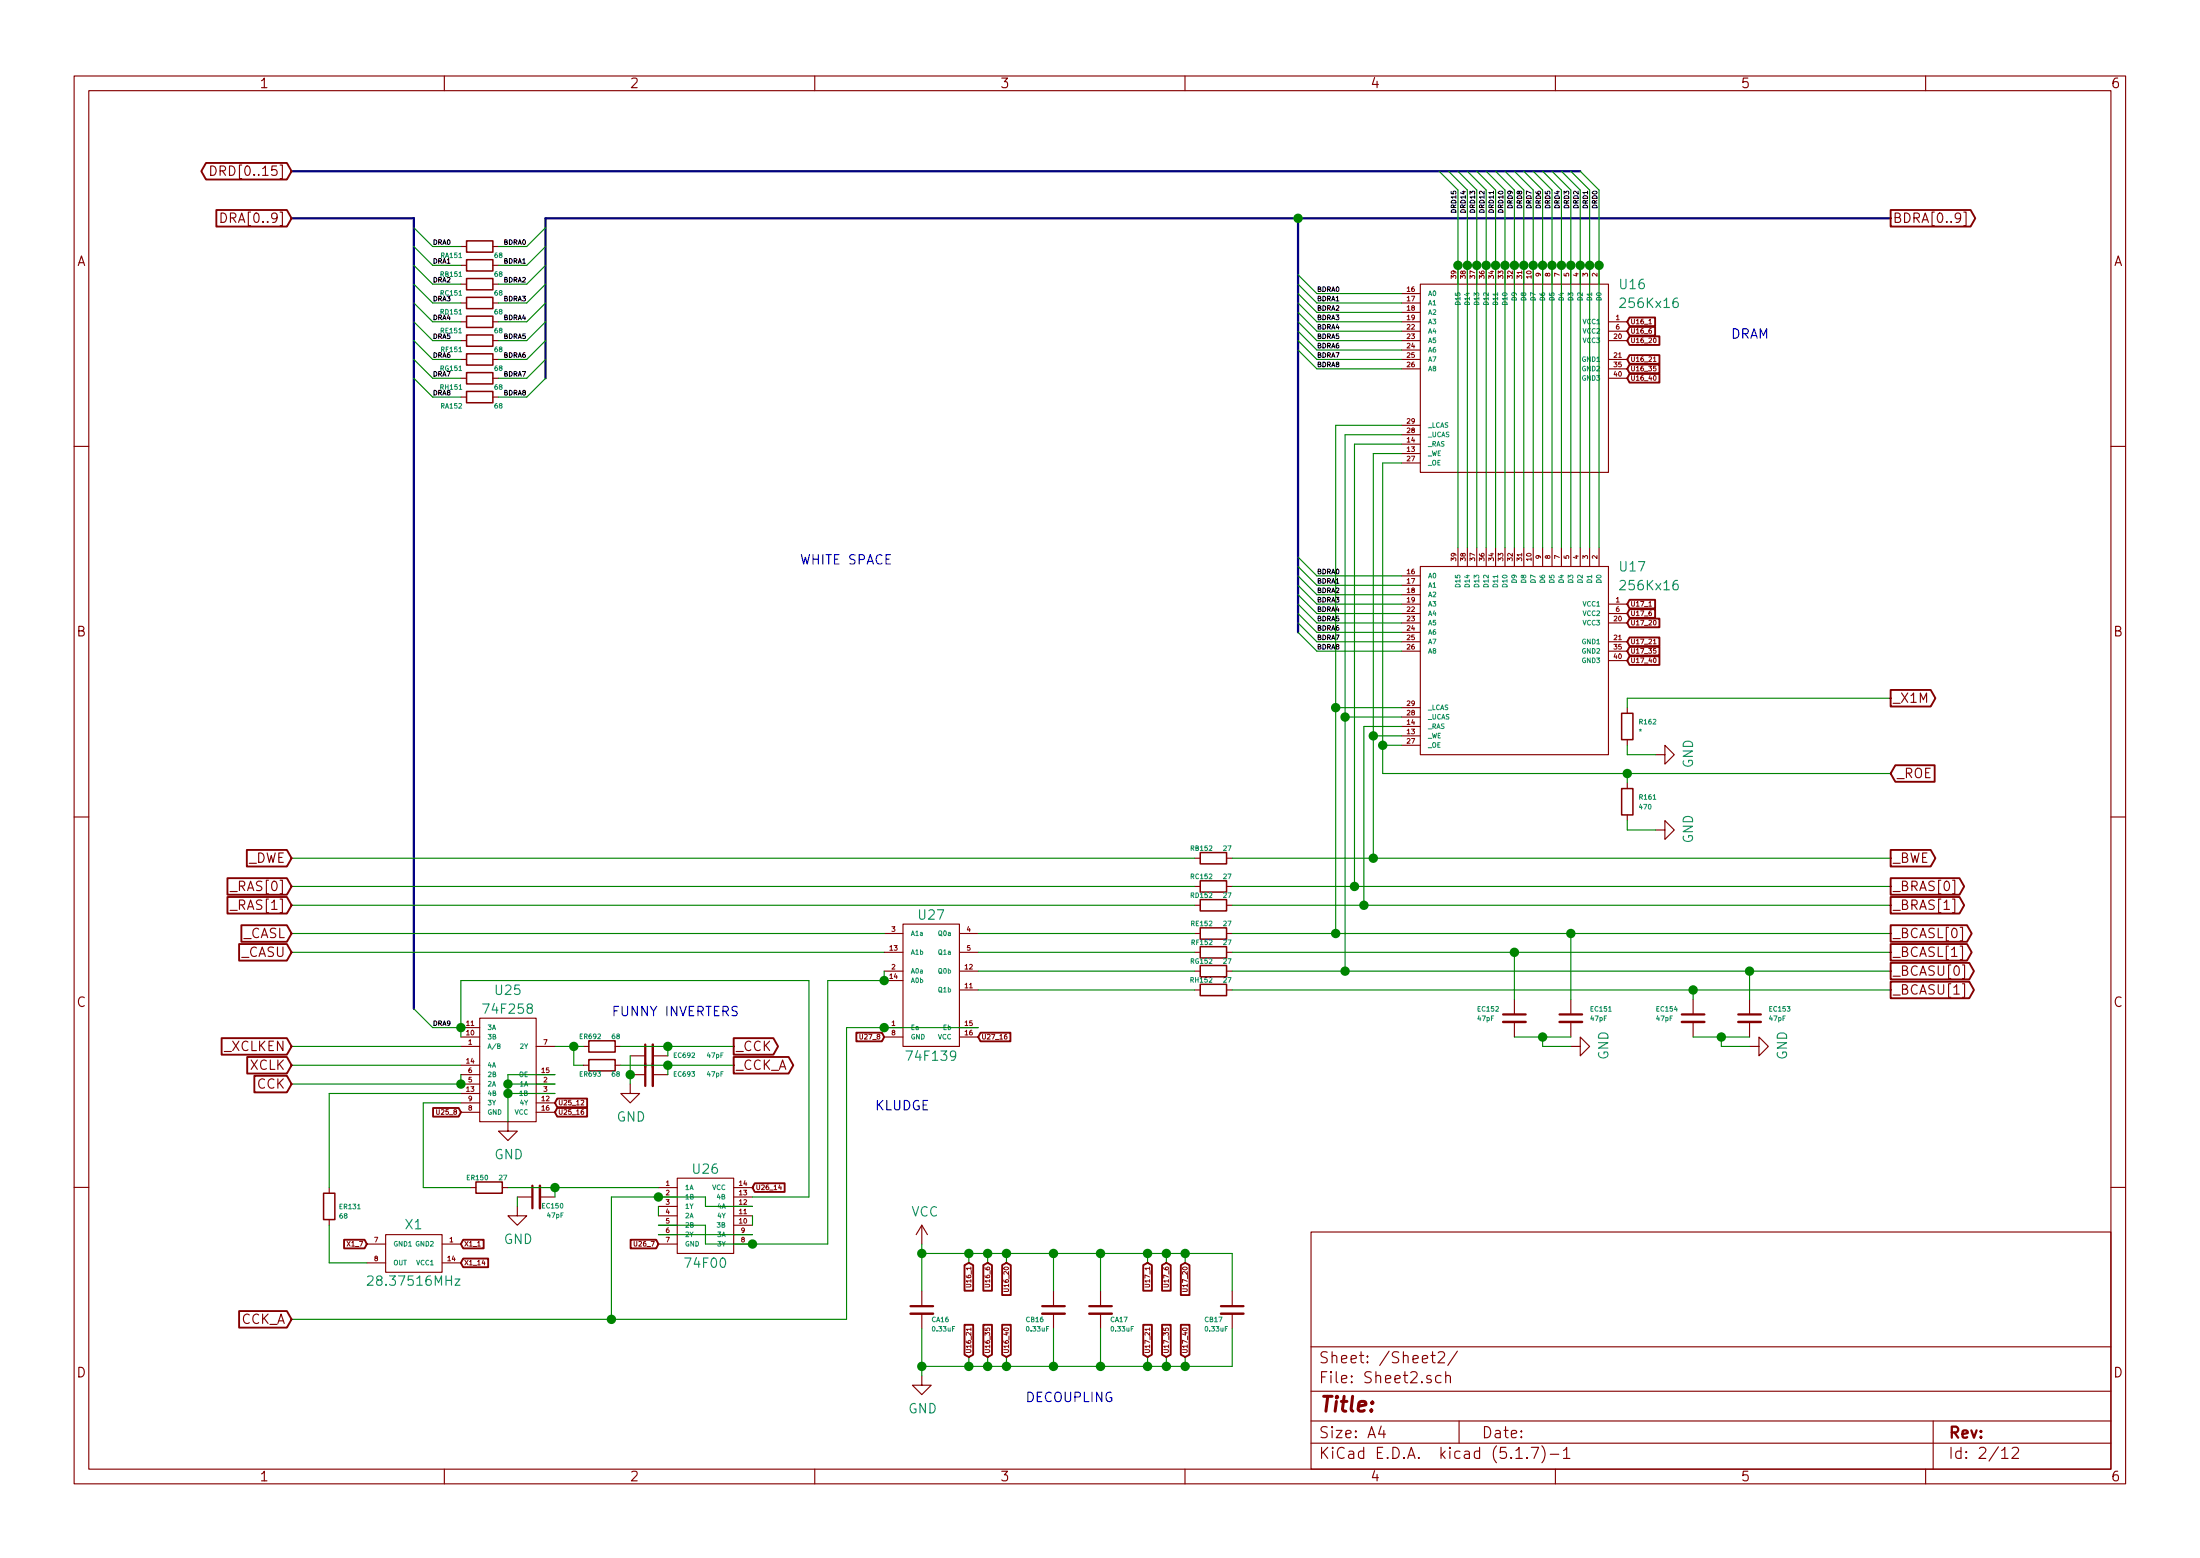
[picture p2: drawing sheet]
<svg xmlns="http://www.w3.org/2000/svg" width="297mm" height="210mm" viewBox="0 0 297 210" stroke-linecap="round" stroke-linejoin="round" font-family="sans-serif">
<g fill="none" stroke="#840000" stroke-width=".15">
<path d="M10 10.3h277v189.9h-277zM12 12.2h273v186.1h-273zM60 10.3v1.9M110 10.3v1.9M160 10.3v1.9M210 10.3v1.9M260 10.3v1.9M28.4 22.4a.64 .64 0 0 1 .8 .6 .64 .64 0 0 1-.8 .7zM29.8 28.7a.64 .64 0 0 1 .8 .7 .64 .64 0 0 1-.8 .6zM62.2 38.3h.8M62.2 33.3h.8M62.2 35.8h.8"/>
<path d="M66.5 38.3h.8M66.5 33.3h.8M66.5 35.8h.8M189.2 39.6h2.6M191.8 38.3h25.4v25.4h-25.4zM196.8 35.8v2.5M198.1 35.8v2.5M199.4 35.8v2.5M200.7 35.8v2.5M201.9 35.8v2.5M203.2 35.8v2.5M204.5 35.8v2.5"/>
<path d="M205.7 35.8v2.5M207 35.8v2.5M208.3 35.8v2.5M209.5 35.8v2.5M210.8 35.8v2.5M212.1 35.8v2.5M213.4 35.8v2.5M214.6 35.8v2.5M215.9 35.8v2.5M265.2 28.6h.3v1.8h-.3M62.2 51h.8M62.2 43.4h.8"/>
<path d="M62.2 46h.8M62.2 40.9h.8M62.2 48.5h.8M62.2 53.6h.8M66.5 51h.8M66.5 43.4h.8M66.5 46h.8M66.5 40.9h.8M66.5 48.5h.8M66.5 53.6h.8M189.2 43.4h2.6M189.2 46h2.6"/>
<path d="M189.2 40.9h2.6M189.2 48.5h2.6M189.2 59.9h2.6M189.2 42.2h2.6M189.2 44.7h2.6M189.2 47.2h2.6M189.2 49.8h2.6M189.2 58.7h2.6M189.2 57.4h2.6M217.2 51h2.5M217.2 43.4h2.5M217.2 46h2.5"/>
<path d="M217.2 48.5h2.5M217.2 44.7h2.5M217.2 49.8h2.5M10 60.2h2M189.2 77.7h2.6M189.2 79h2.6M189.2 61.2h2.6M189.2 62.5h2.6M191.8 76.4h25.4v25.4h-25.4zM196.8 73.9v2.5M198.1 73.9v2.5M199.4 73.9v2.5"/>
<path d="M200.7 73.9v2.5M201.9 73.9v2.5M203.2 73.9v2.5M204.5 73.9v2.5M205.7 73.9v2.5M207 73.9v2.5M208.3 73.9v2.5M209.5 73.9v2.5M210.8 73.9v2.5M212.1 73.9v2.5M213.4 73.9v2.5M214.6 73.9v2.5"/>
<path d="M215.9 73.9v2.5M285 60.2h2M189.2 81.5h2.6M189.2 99.3h2.6M189.2 98h2.6M189.2 80.3h2.6M189.2 84.1h2.6M189.2 86.6h2.6M189.2 82.8h2.6M189.2 85.3h2.6M189.2 87.9h2.6M189.2 96.8h2.6"/>
<path d="M189.2 95.5h2.6M217.2 81.5h2.5M217.2 84.1h2.5M217.2 86.6h2.5M217.2 82.8h2.5M217.2 87.9h2.5M217.2 89.1h2.5M219.7 95.5v.8M219.7 99.8v.8M10 110.3h2M161.3 115.8h.8M161.3 119.6h.8"/>
<path d="M165.6 115.8h.8M165.6 119.6h.8M189.2 100.6h2.6M219.7 105.7v.7M219.7 110v.7M223.5 112h1.3v-1.3l1.3 1.3-1.3 1.3v-1.3M223.5 101.8h1.3v-1.2l1.3 1.2-1.3 1.3v-1.3M263.6 118.8h.3v1.8h-.3M285 110.3h2M31.1 122.9h.9M31.1 120.3h.9M62.2 138.7h2.6"/>
<path d="M62.2 139.9h2.6M64.8 137.4h7.6v14h-7.6zM119.4 138.7h2.5M119.4 131.1h2.5M119.4 128.5h2.5M119.4 132.3h2.5M119.4 139.9h2.5M119.4 126h2.5M121.9 124.7h7.6v16.5h-7.6zM129.5 133.6h2.6M129.5 138.7h2.6M129.5 131.1h2.6"/>
<path d="M129.5 128.5h2.6M129.5 139.9h2.6M129.5 126h2.6M161.3 133.6h.8M161.3 131.1h.8M161.3 128.5h.8M161.3 126h.8M161.3 122.2h.8M165.6 133.6h.8M165.6 131.1h.8M165.6 128.5h.8M165.6 126h.8"/>
<path d="M165.6 122.2h.8M204.5 134.9v2M204.5 137.9v2M212.1 134.9v2M212.1 137.9v2M228.6 134.9v2M228.6 137.9v2M236.2 134.9v2M236.2 137.9v2M263.6 121.3h.3v1.9h-.3M264.7 127.7h.3v1.8h-.3M264.7 125.1h.3v1.9h-.3"/>
<path d="M265 132.8h.3v1.8h-.3M265 130.2h.3v1.8h-.3M62.2 141.2h2.6M62.2 148.8h2.6M62.2 147.6h2.6M62.2 143.8h2.6M62.2 145h2.6M62.2 150.1h2.6M62.2 146.3h2.6M68.6 151.4v1.2h1.2l-1.2 1.3-1.3-1.3h1.3M72.4 141.2h2.5M72.4 148.8h2.5"/>
<path d="M72.4 147.6h2.5M72.4 145h2.5M72.4 150.1h2.5M72.4 146.3h2.5M78.7 141.2h.8M78.7 143.8h.8M83.1 141.2h.7M83.1 143.8h.7M85.1 146.3v1.3h1.3l-1.3 1.2-1.3-1.2h1.3M85.1 142.5h2M85.1 145h2M88.1 142.5h2.1"/>
<path d="M88.1 145h2.1M91.4 159h7.7v10.2h-7.7zM212.1 141.2h1.3v-1.3l1.2 1.3-1.2 1.3v-1.3M236.2 141.2h1.3v-1.3l1.3 1.3-1.3 1.3v-1.3M10 160.2h2M44.4 160.3v.7M44.4 164.6v.7M49.5 167.9h2.6M49.5 170.4h2.6M52.1 166.6h7.6v5.1h-7.6zM59.7 167.9h2.5M59.7 170.4h2.5"/>
<path d="M63.5 160.3h.8M67.8 160.3h.8M69.8 162.8v1.3h1.3l-1.3 1.2-1.2-1.2h1.2M69.8 161.5h2.1M72.9 161.5h2M88.9 167.9h2.5M88.9 160.3h2.5M88.9 161.5h2.5M88.9 165.3h2.5M88.9 164.1h2.5M88.9 162.8h2.5M88.9 166.6h2.5"/>
<path d="M99.1 167.9h2.5M99.1 160.3h2.5M99.1 161.5h2.5M99.1 165.3h2.5M99.1 164.1h2.5M99.1 162.8h2.5M99.1 166.6h2.5M124.5 165.3v2.6M124.5 174.2v2.1M124.5 177.3v2M124.5 165.3l-.8 1.3M124.5 165.3l.7 1.3"/>
<path d="M142.2 174.2v2.1M142.2 177.3v2M148.6 174.2v2.1M148.6 177.3v2M166.4 174.2v2.1M166.4 177.3v2M177 166.3h108v32h-108zM285 160.2h2M60 198.3v1.9M110 198.3v1.9M124.5 185.7v1.2h1.2l-1.2 1.3-1.3-1.3h1.3M160 198.3v1.9"/>
<path d="M177 194.8h108M177 191.8h108M177 187.8h108M177 181.8h108M186.5 192.5l-.4 1h1M186.8 193v1M193.2 182.9h.6M193.4 182.4v1.3l.1 .1 .3 .1M194.2 182.6l.2-.2 .5 .1a.4 .4 0 0 1 .1 .6l-.9 .8h.9M194.6 185.7a.48 .48 0 0 0-.8 .2v.4a.48 .48 0 0 0 .8 .2M195.2 185.7a.38 .38 0 0 1 .6 .1v.8M195.2 185.1v1.5"/>
<path d="M196.8 182.3l-1.3 2M197 191.8v3M204.7 196.8h.8M206.2 196.7v.1l-.1-.1h.1v.1M206.8 195.3h.9l-.6 1.5M208.2 195.1a1.71 1.71 0 0 1 0 2.3M209.3 196.3h1.2M210 198.3v1.9M211.1 195.8l.3-.3 .1-.2v1.5M211.1 196.8h.9M260 198.3v1.9M261 191.8v6.5"/>
<path d="M270.3 195.8l.3-.3 .1-.2v1.5M270.3 196.8h.8M271.7 195.5l.2-.2 .5 .1a.4 .4 0 0 1 .1 .6l-.9 .8h.9"/>
</g>
<g fill="none" stroke="#840000" stroke-width=".2">
<path d="M63 37.6h3.5v1.5h-3.5zM63 32.5h3.5v1.5h-3.5zM63 35h3.5v1.6h-3.5zM63 50.3h3.5v1.5h-3.5zM63 42.7h3.5v1.5h-3.5zM63 45.2h3.5v1.5h-3.5zM63 40.1h3.5v1.6h-3.5zM63 47.7h3.5v1.6h-3.5zM63 52.8h3.5v1.6h-3.5zM218.9 96.3h1.6v3.5h-1.6zM162.1 115.1h3.5v1.5h-3.5zM162.1 118.9h3.5v1.5h-3.5z"/>
<path d="M218.9 106.4h1.6v3.6h-1.6zM162.1 132.8h3.5v1.6h-3.5zM162.1 121.4h3.5v1.5h-3.5zM162.1 125.2h3.5v1.5h-3.5zM162.1 127.8h3.5v1.5h-3.5zM162.1 130.3h3.5v1.5h-3.5zM64.3 159.5h3.5v1.5h-3.5zM79.5 140.5h3.6v1.5h-3.6zM79.5 143h3.6v1.5h-3.6zM43.7 161h1.5v3.6h-1.5z"/>
</g>
<path d="M202.9 137.9h3.1M210.6 137.9h3M227.1 137.9h3M234.7 137.9h3M88.1 141v5.6M72.9 160v3.1M122.9 177.3h3.1M140.7 177.3h3.1M147.1 177.3h3M164.8 177.3h3.1" fill="none" stroke="#840000" stroke-width=".33"/>
<path d="M202.9 136.9h3.1M210.6 136.9h3M227.1 136.9h3M234.7 136.9h3M87.1 141v5.6M71.9 160v3.1M122.9 176.3h3.1M140.7 176.3h3.1M147.1 176.3h3M164.8 176.3h3.1" fill="none" stroke="#840000" stroke-width=".3"/>
<path d="M49.6 172.3l.2-.1h.3l.2 .1 .1 .2-.1 .2-.7 .8h.8M61.4 172.6h.7l-.7 .9h.7" fill="none" stroke="#008484" stroke-width=".15"/>
<path d="M67.2 141.2l.3-.1v-.2h-.3v.6h.2l.1-.2-.1-.1" fill="none" stroke="#008484" stroke-width=".14"/>
<path d="M39.4 23.1h174M39.4 29.5h16.5v106.6M175.3 29.5v55.8M255.3 29.5h-181.6v21.5" fill="none" stroke="#000084" stroke-width=".3"/>
<g fill="none" stroke="#008400" stroke-width=".15">
<path d="M55.9 38.3l2.5 2.6h3.8M55.9 35.8l2.5 2.5h3.8M55.9 33.3l2.5 2.5h3.8M55.9 30.7l2.5 2.6h3.8M73.7 38.3l-2.6 2.6h-3.8M73.7 35.8l-2.6 2.5h-3.8M73.7 33.3l-2.6 2.5h-3.8M73.7 30.7l-2.6 2.6h-3.8M175.3 37.1l2.5 2.5h11.4M175.3 38.3l2.5 2.6h11.4M175.3 39.6l2.5 2.6h11.4M194.3 23.1l2.5 2.5v48.3"/>
<path d="M195.6 23.1l2.5 2.5v48.3M196.8 23.1l2.6 2.5v48.3M198.1 23.1l2.6 2.5v48.3M199.4 23.1l2.5 2.5v48.3M200.7 23.1l2.5 2.5v48.3M201.9 23.1l2.6 2.5v48.3M203.2 23.1l2.5 2.5v48.3M204.5 23.1l2.5 2.5v48.3M205.7 23.1l2.6 2.5v48.3M207 23.1l2.5 2.5v48.3M208.3 23.1l2.5 2.5v48.3M209.5 23.1l2.6 2.5v48.3"/>
<path d="M210.8 23.1l2.6 2.5v48.3M212.1 23.1l2.5 2.5v48.3M213.4 23.1l2.5 2.5v48.3M55.9 40.9l2.5 2.5h3.8M55.9 43.4l2.5 2.6h3.8M55.9 46l2.5 2.5h3.8M55.9 48.5l2.5 2.5h3.8M55.9 51l2.5 2.6h3.8M73.7 40.9l-2.6 2.5h-3.8M73.7 43.4l-2.6 2.6h-3.8M73.7 46l-2.6 2.5h-3.8M73.7 48.5l-2.6 2.5h-3.8"/>
<path d="M73.7 51l-2.6 2.6h-3.8M175.3 40.9l2.5 2.5h11.4M175.3 42.2l2.5 2.5h11.4M175.3 43.4l2.5 2.6h11.4M175.3 44.7l2.5 2.5h11.4M175.3 46l2.5 2.5h11.4M175.3 47.2l2.5 2.6h11.4M189.2 58.7h-7.6v72.4M189.2 57.4h-8.9v68.6M189.2 59.9h-6.3v59.7M175.3 76.4l2.5 2.6h11.4M175.3 79l2.5 2.5h11.4"/>
<path d="M175.3 75.2l2.5 2.5h11.4M175.3 77.7l2.5 2.6h11.4M189.2 62.5h-2.5v41.9h68.6M189.2 61.2h-3.8v54.6M175.3 80.3l2.5 2.5h11.4M175.3 81.5l2.5 2.6h11.4M175.3 82.8l2.5 2.5h11.4M175.3 84.1l2.5 2.5h11.4M175.3 85.3l2.5 2.6h11.4M180.3 95.5h8.9M181.6 96.8h7.6M185.4 99.3h3.8"/>
<path d="M189.2 98h-5.1v24.2M255.3 94.2h-35.6v1.3M39.4 119.6h121.9M39.4 115.8h121.9M166.4 119.6h88.9M166.4 115.8h88.9M186.7 100.6h2.5M219.7 110.7v1.3h3.8M219.7 100.6v1.2h3.8M219.7 104.4v1.3M39.4 128.5h80M39.4 126h80"/>
<path d="M39.4 122.2h121.9M55.9 136.1l2.5 2.6h3.8M62.2 139.9v-7.6h47v29.2h-7.6M119.4 131.1v1.2h-7.6v35.6h-16.6v-2.6h-6.3M132.1 128.5h29.2M132.1 126h29.2M132.1 133.6h29.2M132.1 131.1h29.2M132.1 138.7h-17.8v39.3h-74.9M166.4 128.5h88.9M166.4 126h88.9M166.4 122.2h88.9"/>
<path d="M166.4 133.6h88.9M166.4 131.1h88.9M204.5 128.5v6.4M204.5 139.9h7.6M208.3 139.9v1.3h3.8M212.1 126v8.9M228.6 139.9h7.6M228.6 133.6v1.3M232.4 139.9v1.3h3.8M236.2 131.1v3.8M39.4 141.2h22.8M39.4 143.8h22.8"/>
<path d="M62.2 148.8h-5.1v11.5h6.4M62.2 147.6h-17.8v12.7M62.2 145v1.3h-22.8M68.6 147.6h6.3M68.6 146.3h6.3M74.9 141.2h3.8M74.9 145h-6.3v6.4M77.5 141.2v2.6h1.2M83.8 141.2h15.3M83.8 143.8h15.3M85.1 142.5v3.8M90.2 141.2v1.3"/>
<path d="M90.2 143.8v1.2M44.4 165.3v5.1h5.1M68.6 160.3h20.3M69.8 161.5v1.3M74.9 160.3v1.2M88.9 162.8v1.3M88.9 166.6h12.7M101.6 164.1v1.2M101.6 162.8h-6.4v-1.3h-12.7v16.5M124.5 169.2h41.9v5M124.5 167.9v6.3M124.5 179.3v6.4"/>
<path d="M130.8 169.2v1.2M133.3 169.2v1.2M135.9 169.2v1.2M142.2 169.2v5M142.2 179.3v5.1M148.6 169.2v5M148.6 179.3v5.1M154.9 169.2v1.2M157.5 169.2v1.2M160 169.2v1.2M166.4 179.3v5.1h-41.9M130.8 183.1v1.3"/>
<path d="M133.3 183.1v1.3M135.9 183.1v1.3M154.9 183.1v1.3M157.5 183.1v1.3M160 183.1v1.3"/>
</g>
<g fill="none" stroke="#840000" stroke-width=".25">
<path d="M27.8 22h10.9l.7 1.1-.7 1.1h-10.9l-.6-1.1zM29.2 28.3h9.5l.7 1.2-.7 1.1h-9.5zM255.3 28.3h10.8l.6 1.2-.6 1.1h-10.8zM220 45.4h4.1v1.2h-4.1l-.3-.6zM220 44.1h3.5v1.2h-3.5l-.3-.6zM220 42.8h3.5v1.2h-3.5l-.3-.6zM220 50.5h4.1v1.1h-4.1l-.3-.6zM220 49.2h4.1v1.2h-4.1l-.3-.6zM220 47.9h4.1v1.2h-4.1l-.3-.6zM220 80.9h3.5v1.2h-3.5l-.3-.6zM220 88.6h4.1v1.1h-4.1l-.3-.6zM220 87.3h4.1v1.2h-4.1l-.3-.6z"/>
<path d="M220 86h4.1v1.2h-4.1l-.3-.6zM220 82.2h3.5v1.2h-3.5l-.3-.6zM220 83.5h4.1v1.2h-4.1l-.3-.6zM255.3 93.1h5.4l.6 1.1-.6 1.1h-5.4zM30.7 118.5h8l.7 1.1-.7 1.1h-8zM33.3 114.7h5.4l.7 1.1-.7 1.1h-5.4zM255.3 118.5h9.3l.6 1.1-.6 1.1h-9.3zM255.3 114.7h5.4l.6 1.1-.6 1.1h-5.4zM255.9 103.3h5.3v2.2h-5.3l-.6-1.1zM30.7 121.1h8l.7 1.1-.7 1.1h-8zM32.3 127.4h6.4l.7 1.1-.7 1.1h-6.4zM32.6 124.9h6.1l.7 1.1-.7 1.1h-6.1z"/>
<path d="M115.6 139.4h3.5l.3 .5-.3 .6h-3.5zM132.4 139.4h4v1.1h-4l-.3-.6zM255.3 132.5h10.6l.6 1.1-.6 1.1h-10.6zM255.3 129.9h10.6l.6 1.2-.6 1.1h-10.6zM255.3 127.4h10.3l.6 1.1-.6 1.1h-10.3zM255.3 124.9h10.3l.6 1.1-.6 1.1h-10.3zM255.3 121.1h9.3l.6 1.1-.6 1.1h-9.3zM29.9 140.1h8.8l.7 1.1-.7 1.1h-8.8zM33.4 142.6h5.3l.7 1.2-.7 1.1h-5.3zM34.3 145.2h4.4l.7 1.1-.7 1.1h-4.4zM58.5 149.5h3.4l.3 .6-.3 .6h-3.4zM75.2 148.3h4.1v1.1h-4.1l-.3-.6z"/>
<path d="M75.2 149.5h4.1v1.2h-4.1l-.3-.6zM99.1 140.1h5.3l.7 1.1-.7 1.1h-5.3zM99.1 142.6h7.4l.6 1.2-.6 1.1h-7.4zM101.9 159.7h4v1.2h-4l-.3-.6zM32.3 176.9h6.4l.7 1.1-.7 1.2h-6.4zM46.5 167.3h2.7l.3 .6-.3 .6h-2.7zM62.5 169.8h3.4v1.2h-3.4l-.3-.6zM62.5 167.3h2.8v1.2h-2.8l-.3-.6zM85.1 167.3h3.5l.3 .6-.3 .6h-3.5zM130.2 178.8h1.2v4l-.6 .3-.6-.3zM130.2 170.7l.6-.3 .6 .3v3.5h-1.2zM132.8 170.7l.5-.3 .6 .3v3.5h-1.1z"/>
<path d="M132.8 178.8h1.1v4l-.6 .3-.5-.3zM135.3 170.7l.6-.3 .6 .3v4.1h-1.2zM135.3 178.8h1.2v4l-.6 .3-.6-.3zM154.4 170.7l.5-.3 .6 .3v3.5h-1.1zM154.4 178.8h1.1v4l-.6 .3-.5-.3zM156.9 170.7l.6-.3 .6 .3v3.5h-1.2zM156.9 178.8h1.2v4l-.6 .3-.6-.3zM159.4 170.7l.6-.3 .6 .3v4.1h-1.2zM159.4 178.8h1.2v4l-.6 .3-.6-.3z"/>
</g>
<g fill="none" stroke="#840000" stroke-width=".14">
<path d="M222.6 43.7h.4M223.2 48.3l.2-.1v.6M223.2 48.8h.4M223.3 45.7l.1-.1a.34 .34 0 0 1 .2 .3 .34 .34 0 0 1-.2 .3l-.2-.2zM223.3 50.7h.1a.34 .34 0 0 1 .2 .3 .34 .34 0 0 1-.2 .3l-.2-.2zM223.6 49.4h-.3l-.1 .3h.3v.3h-.3M222.6 81.8h.4M223.2 86.4l.2-.1v.6M223.2 86.9h.4M223.3 88.8h.1a.34 .34 0 0 1 .2 .3 .34 .34 0 0 1-.2 .3l-.2-.2zM223.3 83.8l.1-.1a.34 .34 0 0 1 .2 .3 .34 .34 0 0 1-.2 .3l-.2-.2zM223.6 87.5h-.3l-.1 .3h.1h.3l-.1 .3h-.3"/>
<path d="M116.1 139.6v.5l.1 .1 .3-.1v-.5M135.9 139.6h-.1a.4 .4 0 0 0-.1 .6h.2l.1-.3-.2-.1-.2 .1M59 149.8v.5l.1 .1 .2-.1v-.5M78.5 148.5h.3v.2l-.4 .4h.4M78.8 149.8h-.2a.4 .4 0 0 0 0 .6h.2v-.3l-.1-.1-.2 .1M105.3 159.9l-.2 .4h.4M64.5 168.2h.3M65.3 170l-.2 .5h.4M85.6 167.5v.5l.2 .2 .2-.2v-.5M105.4 160.1v.4M131.1 179.4h-.6l.1 .2M131.1 179.2v.4"/>
<path d="M133 179.2v.3l.3 .1-.1-.1 .1-.3 .3 .1v.3M135.5 173.9h.5l.2 .2-.2 .2h-.5M135.6 179.3a.32 .32 0 0 1 .3-.1 .32 .32 0 0 1 .2 .3 .32 .32 0 0 1-.3 .1 .32 .32 0 0 1-.2-.3zM155.2 179.4h-.6l.2 .2M155.2 179.2v.4M157.1 179.2v.3l.3 .1v-.1v-.2h.3v.3M159.7 173.9h.5l.1 .2-.1 .2h-.5M159.7 179.3a.32 .32 0 0 1 .4-.1 .32 .32 0 0 1 .2 .3 .32 .32 0 0 1-.4 .1 .32 .32 0 0 1-.2-.3z"/>
</g>
<g fill="#008400" stroke="#008400" stroke-width=".25">
<circle cx="181.6" cy="131.1" r=".51"/>
<circle cx="181.6" cy="96.8" r=".51"/>
<circle cx="232.4" cy="139.9" r=".51"/>
<circle cx="228.6" cy="133.6" r=".51"/>
<circle cx="236.2" cy="131.1" r=".51"/>
<circle cx="204.5" cy="128.5" r=".51"/>
<circle cx="212.1" cy="126" r=".51"/>
<circle cx="85.1" cy="145" r=".51"/>
<circle cx="208.3" cy="139.9" r=".51"/>
<circle cx="154.9" cy="169.2" r=".51"/>
<circle cx="207" cy="35.8" r=".51"/>
<circle cx="205.7" cy="35.8" r=".51"/>
<circle cx="204.5" cy="35.8" r=".51"/>
<circle cx="203.2" cy="35.8" r=".51"/>
<circle cx="201.9" cy="35.8" r=".51"/>
<circle cx="200.7" cy="35.8" r=".51"/>
<circle cx="199.4" cy="35.8" r=".51"/>
<circle cx="198.1" cy="35.8" r=".51"/>
<circle cx="196.9" cy="35.8" r=".51"/>
<circle cx="124.5" cy="169.2" r=".51"/>
<circle cx="142.2" cy="169.2" r=".51"/>
<circle cx="148.6" cy="169.2" r=".51"/>
<circle cx="160" cy="169.2" r=".51"/>
<circle cx="208.3" cy="35.8" r=".51"/>
<circle cx="157.5" cy="169.2" r=".51"/>
<circle cx="157.5" cy="184.4" r=".51"/>
<circle cx="142.2" cy="184.4" r=".51"/>
<circle cx="160" cy="184.4" r=".51"/>
<circle cx="148.6" cy="184.4" r=".51"/>
<circle cx="124.5" cy="184.4" r=".51"/>
<circle cx="154.9" cy="184.4" r=".51"/>
<circle cx="135.9" cy="184.4" r=".51"/>
<circle cx="135.9" cy="169.2" r=".51"/>
<circle cx="133.4" cy="184.4" r=".51"/>
<circle cx="133.4" cy="169.2" r=".51"/>
<circle cx="130.8" cy="169.2" r=".51"/>
<circle cx="130.8" cy="184.4" r=".51"/>
<circle cx="82.6" cy="178" r=".51"/>
<circle cx="62.2" cy="146.3" r=".51"/>
<circle cx="68.6" cy="146.3" r=".51"/>
<circle cx="74.9" cy="160.3" r=".51"/>
<circle cx="90.2" cy="143.8" r=".51"/>
<circle cx="90.2" cy="141.2" r=".51"/>
<circle cx="77.5" cy="141.2" r=".51"/>
<circle cx="68.6" cy="147.6" r=".51"/>
<circle cx="180.3" cy="95.5" r=".51"/>
<circle cx="119.4" cy="138.7" r=".51"/>
<circle cx="119.4" cy="132.3" r=".51"/>
<circle cx="185.4" cy="99.3" r=".51"/>
<circle cx="186.7" cy="100.6" r=".51"/>
<circle cx="175.3" cy="29.5" r=".51"/>
<circle cx="219.7" cy="104.4" r=".51"/>
<circle cx="62.2" cy="138.7" r=".51"/>
<circle cx="88.9" cy="161.5" r=".51"/>
<circle cx="101.6" cy="167.9" r=".51"/>
<circle cx="184.2" cy="122.2" r=".51"/>
<circle cx="182.9" cy="119.6" r=".51"/>
<circle cx="185.4" cy="115.8" r=".51"/>
<circle cx="180.3" cy="126" r=".51"/>
<circle cx="215.9" cy="35.8" r=".51"/>
<circle cx="214.6" cy="35.8" r=".51"/>
<circle cx="213.4" cy="35.8" r=".51"/>
<circle cx="212.1" cy="35.8" r=".51"/>
<circle cx="210.8" cy="35.8" r=".51"/>
<circle cx="209.6" cy="35.8" r=".51"/>
</g>
<text font-size="2.8" fill="#840000" x="178" y="190.5">Title:</text>
<g font-size="2.1" fill="#840000">
<text x="178" y="184">Sheet: /Sheet2/</text>
<text x="178" y="186.7">File: Sheet2.sch</text>
<text x="178" y="196.9">KiCad E.D.A. kicad (5.1.7)-1</text>
<text x="178" y="194.1">Size: A4</text>
<text x="200" y="194.1">Date:</text>
<text x="263" y="194.1">Rev:</text>
<text x="263" y="196.9">Id: 2/12</text>
</g>
<g font-size="1.8" fill="#840000">
<text x="35" y="11.9">1</text>
<text x="85" y="11.9">2</text>
<text x="135" y="11.9">3</text>
<text x="185" y="11.9">4</text>
<text x="235" y="11.9">5</text>
<text x="285" y="11.9">6</text>
<text x="29.6" y="23.7">DRD[0..15]</text>
<text x="10.4" y="35.9">A</text>
<text x="30.6" y="30.1">DRA[0..9]</text>
<text x="255.5" y="30.1">BDRA[0..9]</text>
<text x="285.4" y="35.9">A</text>
<text x="10.4" y="85.9">B</text>
<text x="285.4" y="85.9">B</text>
<text x="255.5" y="94.9">_X1M</text>
<text x="256.1" y="105">_ROE</text>
<text x="33.5" y="116.5">_DWE</text>
<text x="255.5" y="116.5">_BWE</text>
<text x="31.7" y="122.8">_RAS[1]</text>
<text x="31.7" y="120.3">_RAS[0]</text>
<text x="255.5" y="120.3">_BRAS[0]</text>
<text x="255.5" y="122.8">_BRAS[1]</text>
<text x="32.6" y="129.2">_CASU</text>
<text x="32.8" y="126.6">_CASL</text>
<text x="255.5" y="131.7">_BCASU[0]</text>
<text x="255.5" y="129.2">_BCASL[1]</text>
<text x="255.5" y="126.6">_BCASL[0]</text>
<text x="10.4" y="135.9">C</text>
<text x="255.5" y="134.2">_BCASU[1]</text>
<text x="285.4" y="135.9">C</text>
<text x="30.3" y="141.9">_XCLKEN</text>
<text x="99.3" y="141.9">_CCK</text>
<text x="33.8" y="144.4">XCLK</text>
<text x="34.7" y="146.9">CCK</text>
<text x="99.3" y="144.4">_CCK_A</text>
<text x="32.5" y="178.7">CCK_A</text>
<text x="10.4" y="185.9">D</text>
<text x="285.4" y="185.9">D</text>
<text x="35" y="199.9">1</text>
<text x="85" y="199.9">2</text>
<text x="135" y="199.9">3</text>
<text x="185" y="199.9">4</text>
<text x="235" y="199.9">5</text>
<text x="285" y="199.9">6</text>
</g>
<g font-size="1.8" fill="#008484">
<text x="218.8" y="39">U16</text>
<text x="219.1" y="41.6">256Kx16</text>
<text x="218.8" y="77.1">U17</text>
<text x="219.1" y="79.7">256Kx16</text>
<text x="228.6" y="103.7" transform="rotate(-90 228.6 103.7)">GND</text>
<text x="228.6" y="113.8" transform="rotate(-90 228.6 113.8)">GND</text>
<text x="124.1" y="124.1">U27</text>
<text x="65.6" y="136.8">74F258</text>
<text x="67" y="134.3">U25</text>
<text x="122.7" y="143.2">74F139</text>
<text x="217.2" y="143" transform="rotate(-90 217.2 143)">GND</text>
<text x="241.3" y="143" transform="rotate(-90 241.3 143)">GND</text>
<text x="83.3" y="151.4">GND</text>
<text x="66.8" y="156.5">GND</text>
<text x="93.6" y="158.4">U26</text>
<text x="54.8" y="165.9">X1</text>
<text x="68" y="167.9">GND</text>
<text x="123" y="164.2">VCC</text>
<text x="50.4" y="173.5">28.37516MHz</text>
<text x="92.8" y="171.1">74F00</text>
<text x="122.6" y="190.7">GND</text>
</g>
<g font-size="1.8" fill="#0000c2">
<text x="233.7" y="45.7">DRAM</text>
<text x="107.9" y="76.2">WHITE SPACE</text>
<text x="82.5" y="137.2">FUNNY INVERTERS</text>
<text x="118.1" y="149.9">KLUDGE</text>
<text x="138.4" y="189.2">DECOUPLING</text>
</g>
<g font-size=".9">
<text x="196.6" y="28.5" transform="rotate(-90 196.6 28.5)">DRD15</text>
<text x="197.9" y="28.5" transform="rotate(-90 197.9 28.5)">DRD14</text>
<text x="199.2" y="28.5" transform="rotate(-90 199.2 28.5)">DRD13</text>
<text x="200.4" y="28.5" transform="rotate(-90 200.4 28.5)">DRD12</text>
<text x="201.7" y="28.5" transform="rotate(-90 201.7 28.5)">DRD11</text>
<text x="203" y="28.5" transform="rotate(-90 203 28.5)">DRD10</text>
<text x="204.2" y="28.1" transform="rotate(-90 204.2 28.1)">DRD9</text>
<text x="205.5" y="28.1" transform="rotate(-90 205.5 28.1)">DRD8</text>
<text x="206.8" y="28.1" transform="rotate(-90 206.8 28.1)">DRD7</text>
<text x="208.1" y="28.1" transform="rotate(-90 208.1 28.1)">DRD6</text>
<text x="209.3" y="28.1" transform="rotate(-90 209.3 28.1)">DRD5</text>
<text x="210.6" y="28.1" transform="rotate(-90 210.6 28.1)">DRD4</text>
<text x="211.9" y="28.1" transform="rotate(-90 211.9 28.1)">DRD3</text>
<text x="213.1" y="28.1" transform="rotate(-90 213.1 28.1)">DRD2</text>
<text x="214.4" y="28.1" transform="rotate(-90 214.4 28.1)">DRD1</text>
<text x="215.7" y="28.1" transform="rotate(-90 215.7 28.1)">DRD0</text>
<text x="58.4" y="35.6">DRA1</text>
<text x="58.4" y="33">DRA0</text>
<text x="68.1" y="33">BDRA0</text>
<text x="68.1" y="35.6">BDRA1</text>
<text x="58.4" y="40.7">DRA3</text>
<text x="58.4" y="38.1">DRA2</text>
<text x="68.1" y="38.1">BDRA2</text>
<text x="68.1" y="40.7">BDRA3</text>
<text x="177.8" y="39.4">BDRA0</text>
<text x="177.8" y="40.7">BDRA1</text>
<text x="177.8" y="41.9">BDRA2</text>
<text x="58.4" y="45.7">DRA5</text>
<text x="58.4" y="43.2">DRA4</text>
<text x="68.1" y="45.7">BDRA5</text>
<text x="68.1" y="43.2">BDRA4</text>
<text x="177.8" y="43.2">BDRA3</text>
<text x="177.8" y="44.5">BDRA4</text>
<text x="177.8" y="45.7">BDRA5</text>
<text x="177.8" y="47">BDRA6</text>
<text x="58.4" y="53.4">DRA8</text>
<text x="58.4" y="50.8">DRA7</text>
<text x="58.4" y="48.3">DRA6</text>
<text x="68.1" y="48.3">BDRA6</text>
<text x="68.1" y="50.8">BDRA7</text>
<text x="68.1" y="53.4">BDRA8</text>
<text x="177.8" y="48.3">BDRA7</text>
<text x="177.8" y="49.5">BDRA8</text>
<text x="177.8" y="77.5">BDRA0</text>
<text x="177.8" y="83.8">BDRA5</text>
<text x="177.8" y="82.6">BDRA4</text>
<text x="177.8" y="81.3">BDRA3</text>
<text x="177.8" y="80">BDRA2</text>
<text x="177.8" y="78.8">BDRA1</text>
<text x="177.8" y="87.6">BDRA8</text>
<text x="177.8" y="86.4">BDRA7</text>
<text x="177.8" y="85.1">BDRA6</text>
<text x="58.4" y="138.4">DRA9</text>
</g>
<g font-size=".9" fill="#008484">
<text x="59.6" y="34.8">RA151</text>
<text x="66.8" y="34.8">68</text>
<text x="59.6" y="39.9">RC151</text>
<text x="59.6" y="37.3">RB151</text>
<text x="66.8" y="39.9">68</text>
<text x="66.8" y="37.3">68</text>
<text x="192.8" y="39.9">A0</text>
<text x="192.8" y="41.2">A1</text>
<text x="197.2" y="41" transform="rotate(-90 197.2 41)">D15</text>
<text x="198.4" y="41" transform="rotate(-90 198.4 41)">D14</text>
<text x="199.7" y="41" transform="rotate(-90 199.7 41)">D13</text>
<text x="201" y="41" transform="rotate(-90 201 41)">D12</text>
<text x="202.2" y="41" transform="rotate(-90 202.2 41)">D11</text>
<text x="203.5" y="41" transform="rotate(-90 203.5 41)">D10</text>
<text x="204.8" y="40.5" transform="rotate(-90 204.8 40.5)">D9</text>
<text x="206" y="40.5" transform="rotate(-90 206 40.5)">D8</text>
<text x="207.3" y="40.5" transform="rotate(-90 207.3 40.5)">D7</text>
<text x="208.6" y="40.5" transform="rotate(-90 208.6 40.5)">D6</text>
<text x="209.9" y="40.5" transform="rotate(-90 209.9 40.5)">D5</text>
<text x="211.1" y="40.5" transform="rotate(-90 211.1 40.5)">D4</text>
<text x="212.4" y="40.5" transform="rotate(-90 212.4 40.5)">D3</text>
<text x="213.7" y="40.5" transform="rotate(-90 213.7 40.5)">D2</text>
<text x="214.9" y="40.5" transform="rotate(-90 214.9 40.5)">D1</text>
<text x="216.2" y="40.5" transform="rotate(-90 216.2 40.5)">D0</text>
<text x="59.6" y="42.4">RD151</text>
<text x="59.6" y="45">RE151</text>
<text x="59.6" y="47.5">RF151</text>
<text x="66.8" y="45">68</text>
<text x="66.8" y="47.5">68</text>
<text x="66.8" y="42.4">68</text>
<text x="192.8" y="42.5">A2</text>
<text x="192.8" y="43.7">A3</text>
<text x="192.8" y="45">A4</text>
<text x="192.8" y="46.3">A5</text>
<text x="192.8" y="47.5">A6</text>
<text x="213.8" y="43.7">VCC1</text>
<text x="213.8" y="46.3">VCC3</text>
<text x="213.8" y="45">VCC2</text>
<text x="59.5" y="50">RG151</text>
<text x="59.6" y="52.6">RH151</text>
<text x="66.8" y="52.6">68</text>
<text x="66.8" y="50">68</text>
<text x="192.8" y="48.8">A7</text>
<text x="192.8" y="50.1">A8</text>
<text x="213.7" y="48.8">GND1</text>
<text x="213.7" y="50.1">GND2</text>
<text x="213.7" y="51.4">GND3</text>
<text x="59.6" y="55.1">RA152</text>
<text x="66.8" y="55.1">68</text>
<text x="192.8" y="59">_UCAS</text>
<text x="192.8" y="57.7">_LCAS</text>
<text x="192.8" y="61.5">_WE</text>
<text x="192.8" y="60.2">_RAS</text>
<text x="192.8" y="62.8">_OE</text>
<text x="192.8" y="78">A0</text>
<text x="192.8" y="79.3">A1</text>
<text x="192.8" y="80.6">A2</text>
<text x="192.8" y="81.8">A3</text>
<text x="192.8" y="83.1">A4</text>
<text x="197.2" y="79.1" transform="rotate(-90 197.2 79.1)">D15</text>
<text x="198.4" y="79.1" transform="rotate(-90 198.4 79.1)">D14</text>
<text x="199.7" y="79.1" transform="rotate(-90 199.7 79.1)">D13</text>
<text x="201" y="79.1" transform="rotate(-90 201 79.1)">D12</text>
<text x="202.2" y="79.1" transform="rotate(-90 202.2 79.1)">D11</text>
<text x="203.5" y="79.1" transform="rotate(-90 203.5 79.1)">D10</text>
<text x="204.8" y="78.6" transform="rotate(-90 204.8 78.6)">D9</text>
<text x="206" y="78.6" transform="rotate(-90 206 78.6)">D8</text>
<text x="207.3" y="78.6" transform="rotate(-90 207.3 78.6)">D7</text>
<text x="208.6" y="78.6" transform="rotate(-90 208.6 78.6)">D6</text>
<text x="209.9" y="78.6" transform="rotate(-90 209.9 78.6)">D5</text>
<text x="211.1" y="78.6" transform="rotate(-90 211.1 78.6)">D4</text>
<text x="212.4" y="78.6" transform="rotate(-90 212.4 78.6)">D3</text>
<text x="213.7" y="78.6" transform="rotate(-90 213.7 78.6)">D2</text>
<text x="213.8" y="81.8">VCC1</text>
<text x="213.8" y="83.1">VCC2</text>
<text x="214.9" y="78.6" transform="rotate(-90 214.9 78.6)">D1</text>
<text x="216.2" y="78.6" transform="rotate(-90 216.2 78.6)">D0</text>
<text x="192.8" y="84.4">A5</text>
<text x="192.8" y="85.6">A6</text>
<text x="192.8" y="86.9">A7</text>
<text x="192.8" y="88.2">A8</text>
<text x="213.7" y="86.9">GND1</text>
<text x="213.7" y="88.2">GND2</text>
<text x="213.7" y="89.5">GND3</text>
<text x="213.8" y="84.4">VCC3</text>
<text x="192.8" y="95.8">_LCAS</text>
<text x="192.8" y="99.6">_WE</text>
<text x="192.8" y="98.3">_RAS</text>
<text x="192.8" y="100.9">_OE</text>
<text x="192.8" y="97.1">_UCAS</text>
<text x="221.3" y="99.1">*</text>
<text x="221.4" y="97.7">R162</text>
<text x="221.4" y="107.9">R161</text>
<text x="221.4" y="109.2">470</text>
<text x="160.9" y="114.8">RB152</text>
<text x="160.9" y="118.6">RC152</text>
<text x="165.2" y="114.8">27</text>
<text x="165.2" y="118.6">27</text>
<text x="160.9" y="121.2">RD152</text>
<text x="160.9" y="125">RE152</text>
<text x="165.2" y="121.2">27</text>
<text x="165.2" y="125">27</text>
<text x="122.9" y="128.8">A1b</text>
<text x="122.9" y="131.4">A0a</text>
<text x="122.9" y="126.3">A1a</text>
<text x="126.8" y="131.4">Q0b</text>
<text x="126.8" y="126.3">Q0a</text>
<text x="126.8" y="128.8">Q1a</text>
<text x="160.8" y="130">RG152</text>
<text x="161" y="127.5">RF152</text>
<text x="165.2" y="127.5">27</text>
<text x="165.2" y="130">27</text>
<text x="122.9" y="132.6">A0b</text>
<text x="126.8" y="133.9">Q1b</text>
<text x="160.8" y="132.6">RH152</text>
<text x="165.2" y="132.6">27</text>
<text x="199.6" y="136.5">EC152</text>
<text x="199.6" y="137.8">47pF</text>
<text x="214.8" y="136.5">EC151</text>
<text x="214.8" y="137.8">47pF</text>
<text x="223.7" y="136.5">EC154</text>
<text x="223.7" y="137.8">47pF</text>
<text x="239" y="136.5">EC153</text>
<text x="239" y="137.8">47pF</text>
<text x="65.8" y="141.5">A/B</text>
<text x="65.8" y="140.3">3B</text>
<text x="65.8" y="139">3A</text>
<text x="70.3" y="141.5">2Y</text>
<text x="78.4" y="140.2">ER692</text>
<text x="82.7" y="140.2">68</text>
<text x="91.1" y="142.7">EC692</text>
<text x="95.6" y="142.7">47pF</text>
<text x="122.9" y="139">Ea</text>
<text x="122.9" y="140.3">GND</text>
<text x="126.6" y="140.3">VCC</text>
<text x="127.4" y="139">Eb</text>
<text x="65.8" y="147.9">4B</text>
<text x="65.8" y="144.1">4A</text>
<text x="65.8" y="146.6">2A</text>
<text x="65.8" y="145.3">2B</text>
<text x="65.8" y="149.1">3Y</text>
<text x="70.1" y="145.3">OE</text>
<text x="70.3" y="146.6">1A</text>
<text x="70.3" y="147.9">1B</text>
<text x="70.3" y="149.1">4Y</text>
<text x="78.4" y="145.3">ER693</text>
<text x="82.7" y="145.3">68</text>
<text x="91.1" y="145.3">EC693</text>
<text x="95.6" y="145.3">47pF</text>
<text x="65.8" y="150.4">GND</text>
<text x="69.5" y="150.4">VCC</text>
<text x="63.1" y="159.3">ER150</text>
<text x="67.4" y="159.3">27</text>
<text x="92.5" y="160.6">1A</text>
<text x="92.5" y="161.8">1B</text>
<text x="96.2" y="160.6">VCC</text>
<text x="96.9" y="161.8">4B</text>
<text x="45.9" y="164.4">68</text>
<text x="45.9" y="163.2">ER131</text>
<text x="73.3" y="163.1">EC150</text>
<text x="74" y="164.3">47pF</text>
<text x="92.5" y="163.1">1Y</text>
<text x="92.5" y="164.4">2A</text>
<text x="92.5" y="165.7">2B</text>
<text x="92.5" y="166.9">2Y</text>
<text x="96.9" y="165.7">3B</text>
<text x="96.9" y="163.1">4A</text>
<text x="96.9" y="166.9">3A</text>
<text x="97" y="164.4">4Y</text>
<text x="53.1" y="168.2">GND1</text>
<text x="53.1" y="170.7">OUT</text>
<text x="56.2" y="168.2">GND2</text>
<text x="56.3" y="170.7">VCC1</text>
<text x="92.5" y="168.2">GND</text>
<text x="97" y="168.2">3Y</text>
<text x="125.9" y="178.4">CA16</text>
<text x="126" y="179.7">0.33uF</text>
<text x="138.6" y="178.4">CB16</text>
<text x="138.7" y="179.7">0.33uF</text>
<text x="150" y="178.4">CA17</text>
<text x="150.1" y="179.7">0.33uF</text>
<text x="162.7" y="178.4">CB17</text>
<text x="162.8" y="179.7">0.33uF</text>
</g>
<g font-size=".9" fill="#840000">
<text x="190" y="39.4">16</text>
<text x="190" y="40.7">17</text>
<text x="190" y="41.9">18</text>
<text x="196.6" y="37.6" transform="rotate(-90 196.6 37.6)">39</text>
<text x="197.9" y="37.6" transform="rotate(-90 197.9 37.6)">38</text>
<text x="199.2" y="37.6" transform="rotate(-90 199.2 37.6)">37</text>
<text x="200.4" y="37.6" transform="rotate(-90 200.4 37.6)">36</text>
<text x="201.7" y="37.6" transform="rotate(-90 201.7 37.6)">34</text>
<text x="203" y="37.6" transform="rotate(-90 203 37.6)">33</text>
<text x="204.2" y="37.6" transform="rotate(-90 204.2 37.6)">32</text>
<text x="205.5" y="37.6" transform="rotate(-90 205.5 37.6)">31</text>
<text x="206.8" y="37.6" transform="rotate(-90 206.8 37.6)">10</text>
<text x="208.1" y="37.3" transform="rotate(-90 208.1 37.3)">9</text>
<text x="209.3" y="37.3" transform="rotate(-90 209.3 37.3)">8</text>
<text x="210.6" y="37.3" transform="rotate(-90 210.6 37.3)">7</text>
<text x="211.9" y="37.3" transform="rotate(-90 211.9 37.3)">5</text>
<text x="213.1" y="37.3" transform="rotate(-90 213.1 37.3)">4</text>
<text x="214.4" y="37.3" transform="rotate(-90 214.4 37.3)">3</text>
<text x="215.7" y="37.3" transform="rotate(-90 215.7 37.3)">2</text>
<text x="190" y="43.2">19</text>
<text x="190" y="44.5">22</text>
<text x="190" y="45.7">23</text>
<text x="190" y="47">24</text>
<text x="218" y="45.7">20</text>
<text x="218.2" y="43.2">1</text>
<text x="218.2" y="44.5">6</text>
<text x="220.1" y="46.3">U16_20</text>
<text x="220.1" y="45">U16_6</text>
<text x="220.1" y="43.7">U16_1</text>
<text x="190" y="48.3">25</text>
<text x="190" y="49.5">26</text>
<text x="218" y="48.3">21</text>
<text x="218" y="49.5">35</text>
<text x="218" y="50.8">40</text>
<text x="220.1" y="51.4">U16_40</text>
<text x="220.1" y="50.1">U16_35</text>
<text x="220.1" y="48.8">U16_21</text>
<text x="190" y="59.7">14</text>
<text x="190" y="58.4">28</text>
<text x="190" y="57.2">29</text>
<text x="190" y="61">13</text>
<text x="190" y="62.2">27</text>
<text x="190" y="77.5">16</text>
<text x="196.6" y="75.7" transform="rotate(-90 196.6 75.7)">39</text>
<text x="197.9" y="75.7" transform="rotate(-90 197.9 75.7)">38</text>
<text x="199.2" y="75.7" transform="rotate(-90 199.2 75.7)">37</text>
<text x="200.4" y="75.7" transform="rotate(-90 200.4 75.7)">36</text>
<text x="201.7" y="75.7" transform="rotate(-90 201.7 75.7)">34</text>
<text x="203" y="75.7" transform="rotate(-90 203 75.7)">33</text>
<text x="204.2" y="75.7" transform="rotate(-90 204.2 75.7)">32</text>
<text x="205.5" y="75.7" transform="rotate(-90 205.5 75.7)">31</text>
<text x="206.8" y="75.7" transform="rotate(-90 206.8 75.7)">10</text>
<text x="208.1" y="75.4" transform="rotate(-90 208.1 75.4)">9</text>
<text x="209.3" y="75.4" transform="rotate(-90 209.3 75.4)">8</text>
<text x="210.6" y="75.4" transform="rotate(-90 210.6 75.4)">7</text>
<text x="211.9" y="75.4" transform="rotate(-90 211.9 75.4)">5</text>
<text x="213.1" y="75.4" transform="rotate(-90 213.1 75.4)">4</text>
<text x="214.4" y="75.4" transform="rotate(-90 214.4 75.4)">3</text>
<text x="215.7" y="75.4" transform="rotate(-90 215.7 75.4)">2</text>
<text x="190" y="78.8">17</text>
<text x="190" y="80">18</text>
<text x="190" y="81.3">19</text>
<text x="190" y="82.6">22</text>
<text x="190" y="83.8">23</text>
<text x="218" y="83.8">20</text>
<text x="218.2" y="81.3">1</text>
<text x="218.2" y="82.6">6</text>
<text x="220.1" y="81.8">U17_1</text>
<text x="220.1" y="83.1">U17_6</text>
<text x="190" y="85.1">24</text>
<text x="190" y="86.4">25</text>
<text x="190" y="87.6">26</text>
<text x="218" y="86.4">21</text>
<text x="218" y="87.6">35</text>
<text x="218" y="88.9">40</text>
<text x="220.1" y="89.5">U17_40</text>
<text x="220.1" y="88.2">U17_35</text>
<text x="220.1" y="86.9">U17_21</text>
<text x="220.1" y="84.4">U17_20</text>
<text x="190" y="95.3">29</text>
<text x="190" y="99.1">13</text>
<text x="190" y="97.8">14</text>
<text x="190" y="100.3">27</text>
<text x="190" y="96.5">28</text>
<text x="120.4" y="125.7">3</text>
<text x="130.6" y="125.7">4</text>
<text x="120.2" y="128.3">13</text>
<text x="120.4" y="130.8">2</text>
<text x="130.3" y="130.8">12</text>
<text x="130.6" y="128.3">5</text>
<text x="120.2" y="132.1">14</text>
<text x="130.3" y="133.4">11</text>
<text x="63" y="139.7">10</text>
<text x="63" y="138.4">11</text>
<text x="63" y="143.5">14</text>
<text x="63.3" y="141">1</text>
<text x="73.4" y="141">7</text>
<text x="116.4" y="140.3">U27_8</text>
<text x="120.4" y="138.4">1</text>
<text x="120.4" y="139.7">8</text>
<text x="130.3" y="138.4">15</text>
<text x="130.3" y="139.7">16</text>
<text x="132.5" y="140.3">U27_16</text>
<text x="63" y="147.3">13</text>
<text x="63.3" y="146.1">5</text>
<text x="63.3" y="144.8">6</text>
<text x="63.3" y="149.9">8</text>
<text x="63.3" y="148.6">9</text>
<text x="73.2" y="148.6">12</text>
<text x="73.2" y="144.8">15</text>
<text x="73.2" y="149.9">16</text>
<text x="73.4" y="146.1">2</text>
<text x="73.4" y="147.3">3</text>
<text x="75.3" y="149.1">U25_12</text>
<text x="59.2" y="150.4">U25_8</text>
<text x="75.3" y="150.4">U25_16</text>
<text x="89.9" y="160">1</text>
<text x="89.9" y="161.3">2</text>
<text x="99.8" y="161.3">13</text>
<text x="99.8" y="160">14</text>
<text x="102" y="160.6">U26_14</text>
<text x="50.6" y="167.7">7</text>
<text x="60.7" y="167.7">1</text>
<text x="89.9" y="162.6">3</text>
<text x="89.9" y="163.8">4</text>
<text x="89.9" y="165.1">5</text>
<text x="89.9" y="166.4">6</text>
<text x="89.9" y="167.7">7</text>
<text x="99.8" y="165.1">10</text>
<text x="99.8" y="163.8">11</text>
<text x="99.8" y="162.6">12</text>
<text x="100.1" y="167.7">8</text>
<text x="100.1" y="166.4">9</text>
<text x="47.1" y="168.2">X1_7</text>
<text x="50.6" y="170.2">8</text>
<text x="60.5" y="170.2">14</text>
<text x="62.6" y="170.7">X1_14</text>
<text x="62.6" y="168.2">X1_1</text>
<text x="85.9" y="168.2">U26_7</text>
<text x="131.1" y="173.5" transform="rotate(-90 131.1 173.5)">U16_1</text>
<text x="133.7" y="173.5" transform="rotate(-90 133.7 173.5)">U16_6</text>
<text x="136.2" y="173.9" transform="rotate(-90 136.2 173.9)">U16_20</text>
<text x="155.2" y="173.5" transform="rotate(-90 155.2 173.5)">U17_1</text>
<text x="157.8" y="173.5" transform="rotate(-90 157.8 173.5)">U17_6</text>
<text x="160.3" y="173.9" transform="rotate(-90 160.3 173.9)">U17_20</text>
<text x="131.1" y="182.7" transform="rotate(-90 131.1 182.7)">U16_21</text>
<text x="133.7" y="182.7" transform="rotate(-90 133.7 182.7)">U16_35</text>
<text x="136.2" y="182.7" transform="rotate(-90 136.2 182.7)">U16_40</text>
<text x="155.2" y="182.7" transform="rotate(-90 155.2 182.7)">U17_21</text>
<text x="157.8" y="182.7" transform="rotate(-90 157.8 182.7)">U17_35</text>
<text x="160.3" y="182.7" transform="rotate(-90 160.3 182.7)">U17_40</text>
</g>
</svg>
